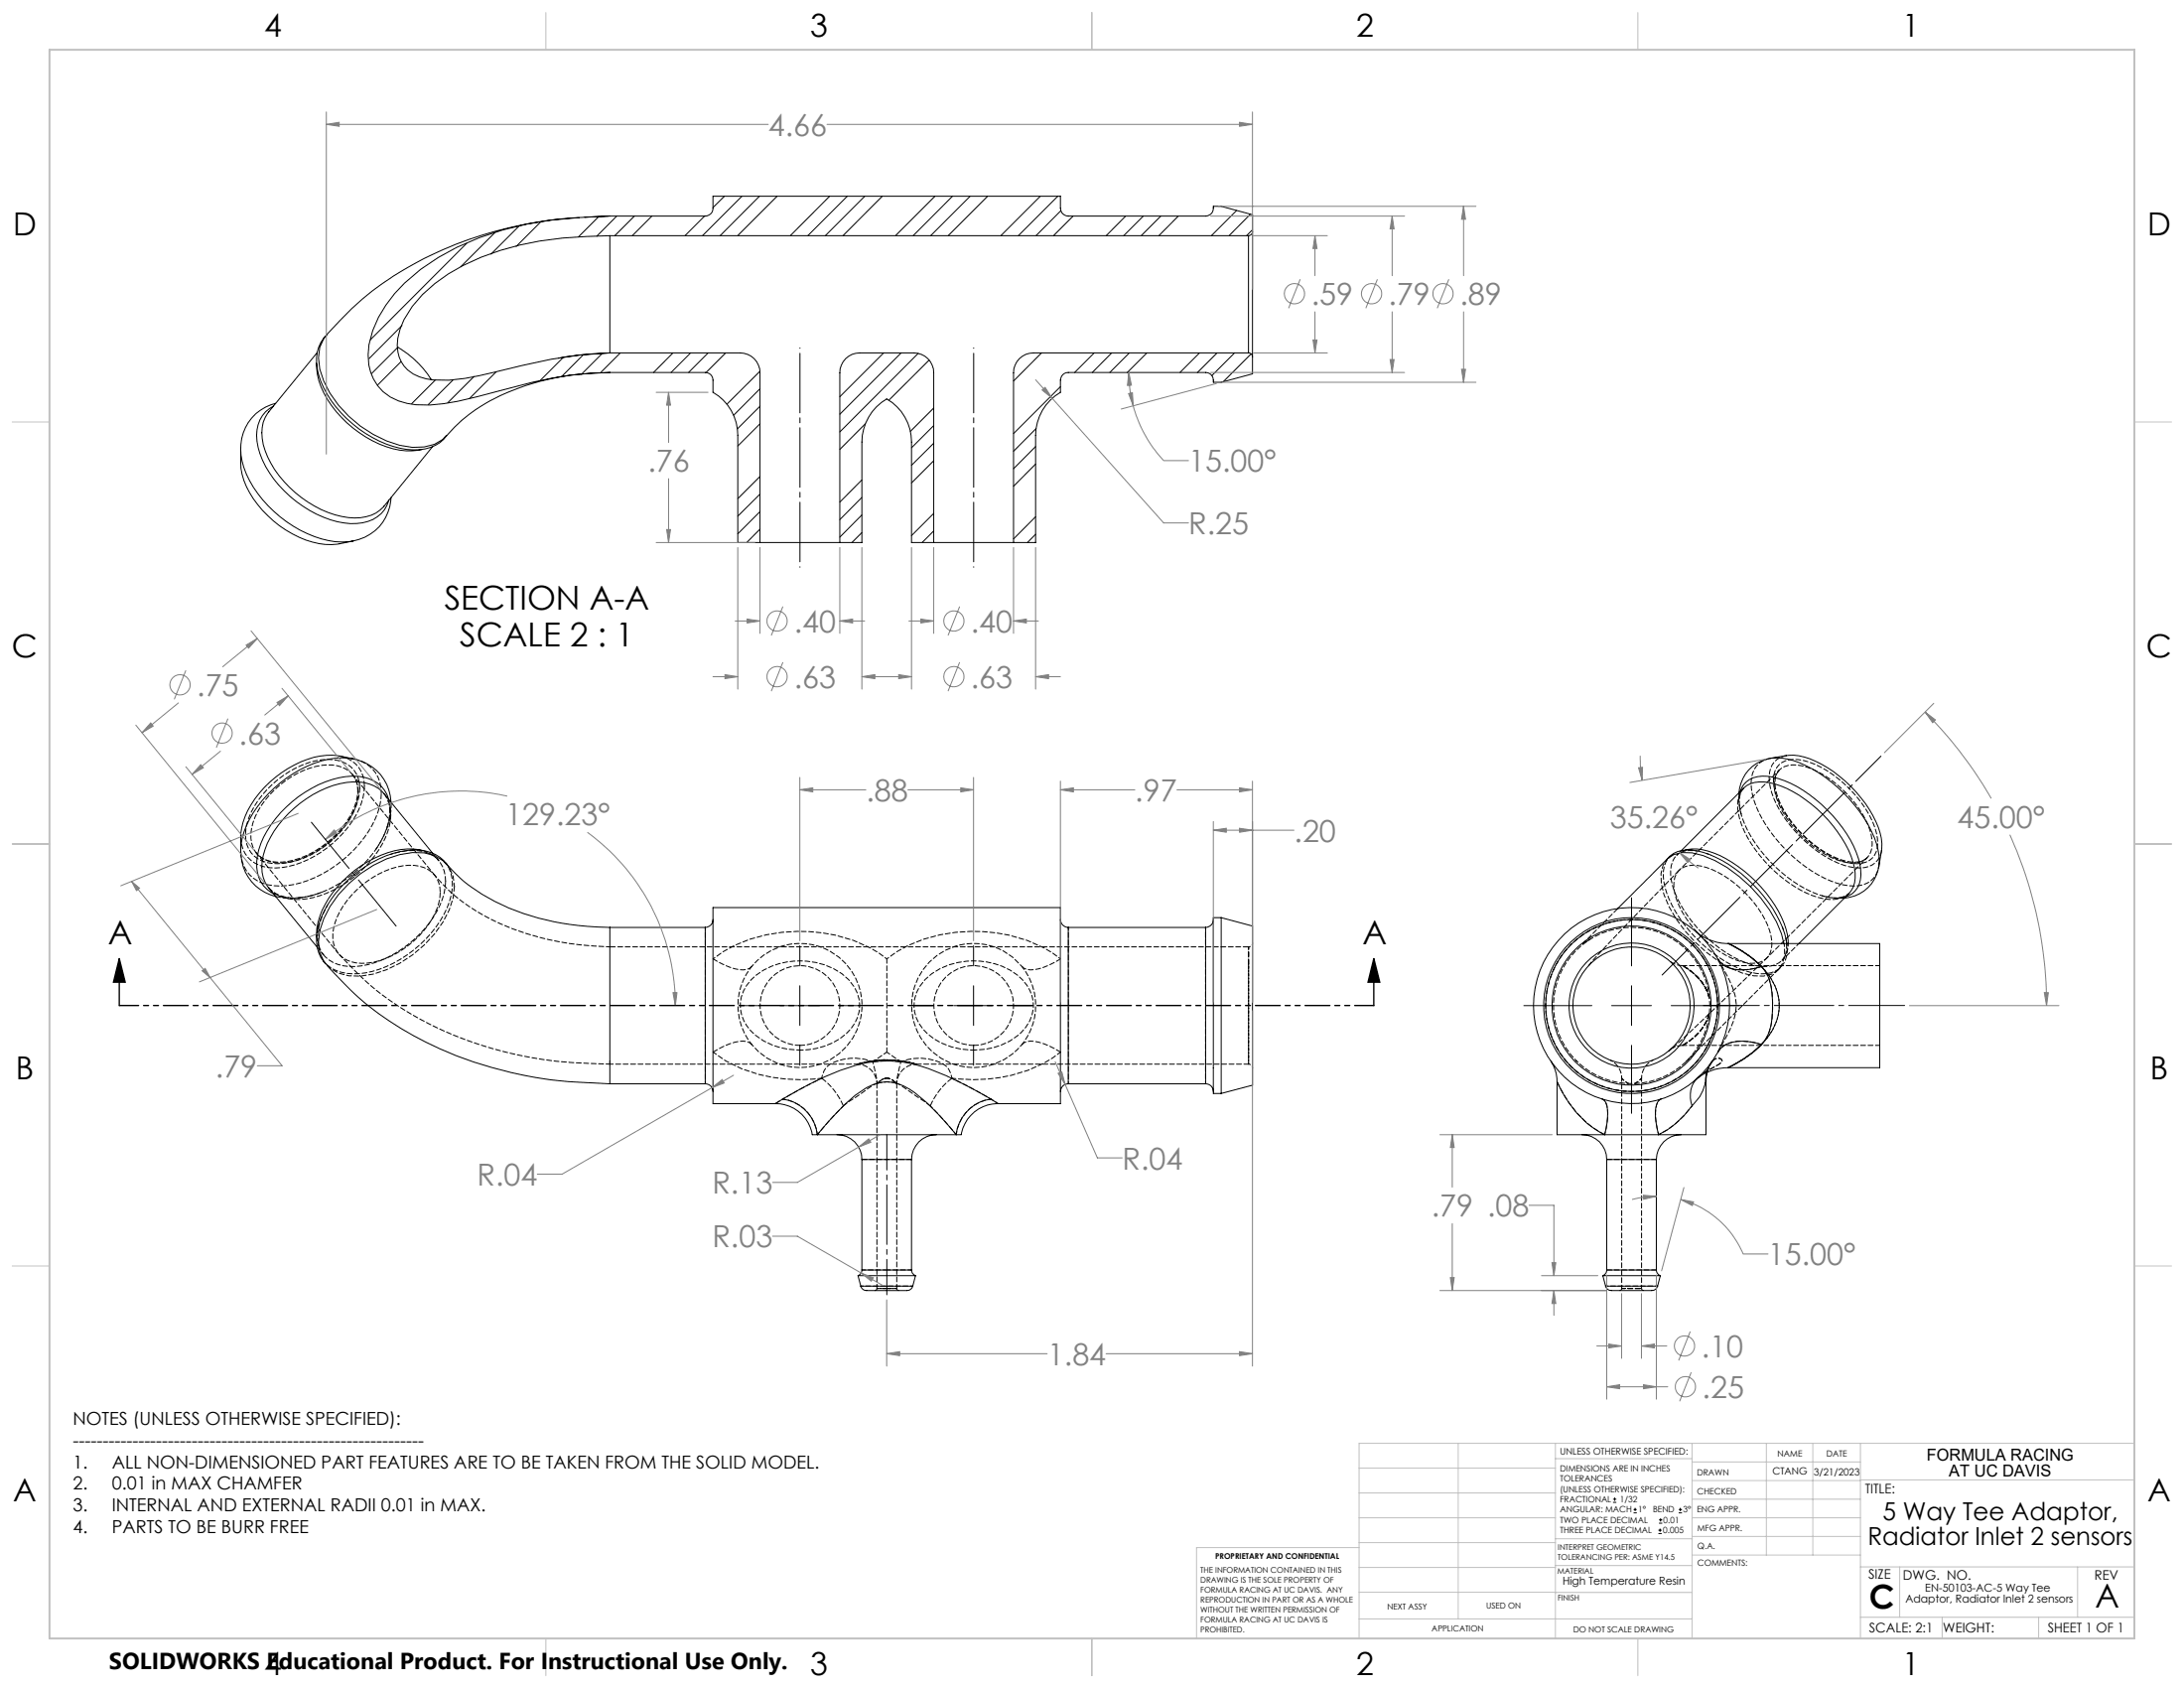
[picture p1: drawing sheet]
<svg xmlns="http://www.w3.org/2000/svg" width="559mm" height="432mm" viewBox="0 0 559 432" stroke-linecap="round" stroke-linejoin="round" font-family="sans-serif">
<g fill="none" stroke="#000" stroke-width=".25">
<path d="M126.6 59.5l-8.7 8.8M132.9 57.7l-7.3 7.3M138.4 56.8l-6.4 6.3M148.2 55.7a96.7 96.7 0 0 0-52.9 18.7 84.9 84.9 0 0 0-11.6 11.1M153.2 55.4l-5.2 5.2M155.7 55.3l-6.1 .3M157.8 55.3l-5.1 5.1M162.3 55.3l-5 5M166.8 55.3l-5 5M180.3 55.3l-5 5M185.3 50.2l-2.9 2.9M189.8 50.2l-10.1 10.1"/>
<path d="M194.3 50.2l-10 10.1M198.8 50.2l-10.1 10.1M212.3 50.2l-10.1 10.1M216.8 50.2l-10.1 10.1M221.3 50.2l-10.1 10.1M225.7 50.2l-10 10.1M239.2 50.2l-10.1 10.1M243.7 50.2l-10.1 10.1M248.2 50.2l-10.1 10.1M252.7 50.2l-10.1 10.1M266.2 50.2l-10.1 10.1M270.7 50.2l-10.1 10.1"/>
<path d="M271.4 53.9l-6.3 6.4M274.6 55.3l-5 5M288 55.3l-5 5M292.5 55.3l-5 5M297 55.3l-5 5M301.5 55.3l-5 5M316.4 53.8l-6.4 6.5M319.9 54.8l-5.4 5.5M320.5 59.3a1.09 1.09 0 0 1-1.1 1M320.5 59.3v-4.4l-8-2.1h-2.1a2.05 2.05 0 0 1-1.9 2.5h-35.2a2.05 2.05 0 0 1-2-2v-3.1h-88.9v3.1a1.99 1.99 0 0 1-2 2h-24.4a99 99 0 0 0-33.3 5.5 54.3 54.3 0 0 0-21.7 14.3 26.5 26.5 0 0 0-6.8 15.7 11.9 11.9 0 0 0 9.9 12.4 31.7 31.7 0 0 0 13-.5l9.6-2.4a105.5 105.5 0 0 1 29.3-5M320.5 59.3v32M320.5 58.8l-1.6 1.5"/>
<path d="M119.4 62.2l-24.6 24.7M156 60.3a97.3 97.3 0 0 0-28 3.8 43.9 43.9 0 0 0-22.5 14.3 15.7 15.7 0 0 0-3.7 11.7 8.4 8.4 0 0 0 7.2 6.8 32.9 32.9 0 0 0 13.7-.8l3.6-.9a129.1 129.1 0 0 1 29.7-4.9M156 60.3v30M156 60.3h163.4M319.4 60.3v30M81 92.9a18.8 18.8 0 0 0 5 12.3 27.7 27.7 0 0 0 17.9 10.1h1.6l2.5-.3M81.2 90.2l-12.5 15.2M83.3 85.9a9.9 9.9 0 0 0-1.7 10.1 29.6 29.6 0 0 0 22.5 19 10.5 10.5 0 0 0 10.1-3.5 44.9 44.9 0 0 1 22.4-13.5 69.7 69.7 0 0 1 19.4-2.7M83.7 85.6a8.9 8.9 0 0 0-1.9 8.8 28.7 28.7 0 0 0 17.1 18.4 16.5 16.5 0 0 0 12.3 .9l2.1-1.3 .9-1M101.7 88.8a25.7 25.7 0 0 1 8.6 8.3M101.8 88.8l-6.7 6.8M102.6 92.5l-5.9 6"/>
<path d="M102.9 83.3l-8.5 8.5M111.4 97.2l-6.1 6.1M116 97.2l-6.4 6.3M121.3 96.3l-6.8 6.7M127 95.1l-6.8 6.8M144.1 91.4l-6 6M149.3 90.7l-5.7 5.7M154.1 90.4l-5.4 5.4M155.5 90.3a80.8 80.8 0 0 0-12.6 1.3M156 90.3h33.4a5.1 5.1 0 0 1 5.1 5.1v43.4M156 95.3h24.4a1.93 1.93 0 0 1 2 2v3.1a12.6 12.6 0 0 1 6.4 10.9v27.5h5.7M158.7 90.3l-5.1 5.1"/>
<path d="M172.2 90.3l-5 5M176.7 90.3l-5 5M181.2 90.3l-5 5M185.7 90.3l-5 5M194.5 95l-8.5 8.4M194.5 99.4l-6.8 6.8M226.1 90.3l-11.2 11.2M230.6 90.3l-15.7 15.7M234.9 90.4l-20 20.1M237.7 92.1l-10.3 10.3M266.5 90.3l-7.2 7.2M271.3 98.9l-12 12"/>
<path d="M280 90.3l-5 5M284.4 90.3l-4.9 5M289 90.3l-5 5M293.4 90.3l-5 5M306.9 90.3l-5 5M311.4 90.3l-5 5M315.9 90.3l-5.8 5.8M319.4 90.3h-55a5.1 5.1 0 0 0-5.1 5.1v43.4M319.4 90.3a1.02 1.02 0 0 1 1.1 1M320.1 90.5l-7.1 7.1M320.5 91.3v4.3l-8 2.2h-2.1a2.05 2.05 0 0 0-1.9-2.5h-35.2a1.99 1.99 0 0 0-2 2v3.1a12.8 12.8 0 0 0-6.3 10.9v27.5h-5.7M61.6 115a21.1 21.1 0 0 0 5.6 12.8 30.7 30.7 0 0 0 18.6 10.8l4.4-.2"/>
<path d="M68.7 105.4a10 10 0 0 0-.9 9.9 28 28 0 0 0 21.3 17.1 9.8 9.8 0 0 0 9.1-2.9l12.5-15.2M68.8 105.3l-.1 .1M70 103.9a8.3 8.3 0 0 0-4.2 9 25.5 25.5 0 0 0 11.7 16.6 23.1 23.1 0 0 0 13.8 4.4 8.4 8.4 0 0 0 8.2-5.9M70.5 103.2a11.7 11.7 0 0 0-8.9 11.7 18.9 18.9 0 0 0 5.6 15.7 26.2 26.2 0 0 0 16.1 8.7 20.6 20.6 0 0 0 7-.9h-.1M194.5 103.9l-5.8 5.8M194.5 108.4l-5.7 5.7M221.4 108.4l-6.5 6.6M238.9 104.4l-6 5.9M238.9 108.9l-5.7 5.6M238.9 113.4l-5.7 5.6M238.9 117.9l-5.7 5.6M265 114.2l-5.7 5.7"/>
<path d="M265 118.7l-5.7 5.7M265.1 109.6l-5.8 5.8M100 127.3a11.7 11.7 0 0 1-9.8 11.1M194.5 138.8h20.4M194.5 121.9l-5.7 5.7M194.5 130.9l-5.7 5.7M194.5 126.4l-5.7 5.6M194.5 135.4l-3.4 3.4M214.9 138.8h5.6v-25.7a12.9 12.9 0 0 1 6.4-11 12.7 12.7 0 0 1 6.3 11v25.7h5.7M214.9 138.8v-43.4a5.1 5.1 0 0 1 5.1-5.1h13.8a5.1 5.1 0 0 1 5.1 5.1v43.4M220.5 122.8l-5.6 5.6M220.5 127.2l-5.6 5.7"/>
<path d="M220.5 131.7l-5.6 5.7M220.5 136.2l-2.5 2.6M238.9 131.3l-5.7 5.7M238.9 135.8l-3 3M238.9 138.8h20.4M265 132.2l-5.7 5.7M265 136.7l-2.1 2.1M90.3 194.1a19.3 19.3 0 0 0-16.6 2.5 26 26 0 0 0-11.5 13.8 24.1 24.1 0 0 0 0 11.3 11.5 11.5 0 0 0 8.4 7.6M453 194a15.3 15.3 0 0 1 13.1 1.5 32.5 32.5 0 0 1 14.9 17.6 14.6 14.6 0 0 1-.3 8.6M453.1 194a17.1 17.1 0 0 1 10.6 2.7 37.6 37.6 0 0 1 16.4 19.1 13.2 13.2 0 0 1 .6 5.8M453.1 194a9.6 9.6 0 0 0-8.2 8.8M99.5 204.5a7.9 7.9 0 0 0-6.5-5.7 21.1 21.1 0 0 0-15 3.9 28.1 28.1 0 0 0-11.8 14.6 9.5 9.5 0 0 0 2.1 10.2l1.7 1.1"/>
<path d="M100 205.2a11.9 11.9 0 0 0-12.5-11.3 28.3 28.3 0 0 0-18.9 9.2 24 24 0 0 0-6.9 13l-.1 1.7M108 217.5a17.8 17.8 0 0 0-12.2 2 28.5 28.5 0 0 0-14 15 12.7 12.7 0 0 0-.8 5.1M110.7 218.2l-12.5-15.2a10.2 10.2 0 0 0-9.6-2.8 28.2 28.2 0 0 0-20.8 17.1 9.9 9.9 0 0 0 .9 9.8l12.5 15.2M426.6 219.7a7.2 7.2 0 0 1 7.7-2 31.7 31.7 0 0 1 16.9 11.5 25.6 25.6 0 0 1 6 12.2M431.3 217.4a14.2 14.2 0 0 1 10.3 2.2 34.2 34.2 0 0 1 15.4 18.1l.3 1.4 .2 2.3M445.3 202.5a5.9 5.9 0 0 1 6.9-3.9 27.5 27.5 0 0 1 15.3 8.6 27.1 27.1 0 0 1 8.6 15.3 5.8 5.8 0 0 1-3.9 6.9M446.2 201.6a7.2 7.2 0 0 1 6.5-1.4 30 30 0 0 1 16.3 11.1 23.2 23.2 0 0 1 5.7 12 6.7 6.7 0 0 1-1.6 5.2l-12.8 12.9M446.2 201.6l-16 16M446.2 201.6h-.1M114.2 221.1a9.6 9.6 0 0 0-8.7-3 29.6 29.6 0 0 0-22.7 16.9 11.6 11.6 0 0 0 0 10.9l.9 1M114.2 221a34.1 34.1 0 0 0 6.5 6 60.6 60.6 0 0 0 32.2 10.1l3.1 .1M114.3 221a9.6 9.6 0 0 0-8.6-3.6 27.6 27.6 0 0 0-18.5 9.5 22.1 22.1 0 0 0-6.2 12.7 8.9 8.9 0 0 0 2.3 7"/>
<path d="M156 237.2v40M156 237.2h24.4M180.4 237.2v40M182.4 235.2a1.99 1.99 0 0 1-2 2M271.3 235.2a2.05 2.05 0 0 0 2 2M273.3 237.2v40M273.3 237.2h35.2M308.5 237.2v40M310.4 235.2a1.99 1.99 0 0 1-1.9 2M312.5 234.7v45M312.5 234.7l8 2.2v40.7l-8 2.1M312.5 234.7h-2.1v45h2.1"/>
<path d="M413.8 232.5l12.7-12.7a6.8 6.8 0 0 1 6.4-1.6 26.6 26.6 0 0 1 12.1 6 35 35 0 0 1 10.8 14.7l.6 2.5M417.4 229.7v17.4M434.1 238.4a12.5 12.5 0 0 0 8.1 2.9M480.7 221.6a9.5 9.5 0 0 1-8.8 8.2M83.7 247a79.2 79.2 0 0 0 33.1 23.1 103.5 103.5 0 0 0 35.2 6.9l4 .2M189.4 257.2h5.1M199.6 257.2h10.1M204.6 241.9v5.2M204.6 252.2v10.1M214.8 257.2h5.2M233.8 257.2h5.1M244 257.2h10.2"/>
<path d="M249.1 241.9v5.2M249.1 252.2v10.1M259.3 257.2h5.1M389.9 257.2h17.4M412.4 257.2h10.1M417.4 252.2v10.1M427.6 257.2h17.4M439.5 245.3a6.6 6.6 0 0 0 6.4 2.8l3.2-.4 1.6-.4M439.5 245.3a25.2 25.2 0 0 1 0 23.9M439.5 245.3a25.1 25.1 0 0 0-38-7.4 25.1 25.1 0 0 0 0 38.7 25.1 25.1 0 0 0 38-7.4M442.2 241.4h38.7v31.7h-38.7M442.2 241.4l1.6 .8a29.7 29.7 0 0 1 6.9 5.1"/>
<path d="M450.7 247.3a10.4 10.4 0 0 1 2.7 6.7 22.7 22.7 0 0 1-1.3 11.3l-1.4 1.9M156 277.2h24.4M180.4 277.2a1.93 1.93 0 0 1 2 2M204.6 267.4v5.1M249.1 267.4v5.1M273.3 277.2a1.99 1.99 0 0 0-2 2M273.3 277.2h35.2M308.5 277.2a1.93 1.93 0 0 1 1.9 2M396.9 271.6a9.7 9.7 0 0 1 1.5 5.2M398.4 276.8v13.5h12.2M398.4 276.8l.1 .1a30.6 30.6 0 0 0 9 11.5l3.1 1.9M417.4 267.4v17.4"/>
<path d="M427.6 268.3l-.6 .6M434.3 275.8a6.6 6.6 0 0 0-1.4 7.1M436.4 277.1a12 12 0 0 1-3.5 5.8M436.5 276.8v13.5h-12.1M436.5 276.8l-.1 .3M436.7 274.4l-.3 2.7M436.8 274.3l-.3 2.5M442.2 273.1a12.3 12.3 0 0 0-8.1 2.9M450.7 267.2a12 12 0 0 0-9.8 .4l-1.4 1.6M450.7 267.2a31.1 31.1 0 0 1-8.5 5.9M198.5 282.3a9.7 9.7 0 0 1 9.4 8h1.2M198.5 282.3h-16.1v-50.1h88.9v50.1h-16"/>
<path d="M198.5 282.3h.1M200.2 281.2l2.3-1.3a67.2 67.2 0 0 1 19.4-8.1 30.1 30.1 0 0 1 15.7 1.6 103.8 103.8 0 0 1 15.9 7.8M200.2 281.2a10.2 10.2 0 0 1 8.9 9.1M200.2 281.2l-1.7 1.1M209.1 290.3l1.5-1.9a73.4 73.4 0 0 1 8.2-8.2 12.1 12.1 0 0 1 9.4-3.3 13.4 13.4 0 0 1 5.8 2.6 74.9 74.9 0 0 1 10.7 10.8M209.1 290.3h35.6M214.2 290.3a6.3 6.3 0 0 1 6.3 6.3M220.5 296.6h12.7M220.5 296.6v28.3M233.2 296.6v28.3M239.6 290.3a6.3 6.3 0 0 0-6.4 6.3M253.5 281.2a10.2 10.2 0 0 0-8.8 9.1"/>
<path d="M253.5 281.2l1.8 1.1M255.3 282.3a9.6 9.6 0 0 0-9.4 8h-1.2M404.7 290.3a6.3 6.3 0 0 1 6.4 6.3M410 281.2a2.6 2.6 0 0 1 1.3 2.4 18.2 18.2 0 0 1-.7 6.7M410.6 290.3h13.8M411.1 296.6h12.7M411.1 296.6v28.3M423.8 296.6v28.3M425 281.2a2.71 2.71 0 0 0-1.4 2.4 17.5 17.5 0 0 0 .8 6.7M430.1 290.3a6.3 6.3 0 0 0-6.3 6.3M432.9 282.9a23 23 0 0 1-8.5 7.4M219.5 326.3h14.7"/>
<path d="M219.5 326.3l.7 2.7M220.2 329a1.77 1.77 0 0 0 2.3 1.1h8.1a2.51 2.51 0 0 0 2.8-.9l.1-.2M220.2 329h13.3M220.5 324.9a1.58 1.58 0 0 1-1 1.4M220.5 324.9h12.7M233.2 324.9a1.55 1.55 0 0 0 1 1.4M234.2 326.3l-.7 2.7M410.1 326.3h14.7M410.1 326.3l.7 2.7M410.8 329a1.84 1.84 0 0 0 2.4 1.1h8.8a1.75 1.75 0 0 0 2.1-1.1M410.8 329h13.3M411.1 324.9a1.58 1.58 0 0 1-1 1.4"/>
<path d="M411.1 324.9h12.7M423.8 324.9a1.55 1.55 0 0 0 1 1.4M424.8 326.3l-.7 2.7M412.7 384.3h.9M412.7 383.5h.9M413.1 383.1v.8M418 387h.8M418 386.2h.8M418.4 385.7v.9M424.3 392.3h.9M424.3 391.4h.9M424.5 389.6h.8"/>
<path d="M424.5 388.8h.8M424.7 391v.9M424.9 388.4v.8M429.5 387h.9M429.5 386.2h.9M429.9 385.7v.9"/>
<circle cx="417.4" cy="257.2" r="20.4"/>
<circle cx="417.4" cy="257.2" r="22.5"/>
<circle cx="417.5" cy="257.2" r="15"/>
<circle cx="417.5" cy="257.2" r="16"/>
</g>
<g fill="none" stroke="#000" stroke-width=".25" stroke-dasharray="1.3 .6" stroke-dashoffset=".7">
<path d="M91.5 202.2a17.9 17.9 0 0 1-6.5 12.2 21.2 21.2 0 0 1-14 6.1 6.8 6.8 0 0 1-5.5-2.4M91.7 202.6a17.7 17.7 0 0 1-6.7 12.3 19.7 19.7 0 0 1-14.8 5.7 7.1 7.1 0 0 1-4.6-2.4M99.9 218.6a13.8 13.8 0 0 1 10.3-.1l.9 .6 1.2 1.1M427.2 219.1a7.2 7.2 0 0 0-1.5 6.3 30.6 30.6 0 0 0 10.9 17.1 26.9 26.9 0 0 0 12.6 6.5 6.8 6.8 0 0 0 7.2-2.6 7.9 7.9 0 0 0 .8-5.1M429 218.7a5.5 5.5 0 0 1 5.3-1M444.9 202.8a13.9 13.9 0 0 0 .6 5.4M473.1 201.6a24.6 24.6 0 0 0-12.9-7.3 5.2 5.2 0 0 0-6.4 6.4 25.9 25.9 0 0 0 10.1 15.4 19.4 19.4 0 0 0 11.4 4.8 4.8 4.8 0 0 0 5.1-5.1 19.4 19.4 0 0 0-4.8-11.4l-2.5-2.8M466.2 229.1l1.3 .3M480.7 221.6a5.9 5.9 0 0 1-6.3 5.1 22.7 22.7 0 0 1-12.6-5.1 36.7 36.7 0 0 1-13-16.9 9.6 9.6 0 0 1 .6-8.7 5.7 5.7 0 0 1 2.9-1.9M82.8 246a10.9 10.9 0 0 0 10.7 2.9 29.9 29.9 0 0 0 21.4-18.1l.5-1.6 .4-3M180.5 243.1v34.1M226.9 245.3a35.3 35.3 0 0 0-22.9-7 35.3 35.3 0 0 0-21.5 7"/>
<path d="M271.4 245.3a35.3 35.3 0 0 0-23-7 35.3 35.3 0 0 0-21.5 7M210.2 275.8l-9.9 5.3M223.3 271.6l1.2 5.5M230.5 271.6l-1.2 5.5M273.4 277.2v-34.1M403.3 271.4a20 20 0 0 1 8.3-33.3 20 20 0 0 1 25.5 23 20 20 0 0 1-32.2 11.6l-1.6-1.3M253.5 281.1l-9.9-5.3M424.4 290.2a22.6 22.6 0 0 0 8.5-7.3M233.6 329h-13.3M424.1 329h-13.3"/>
</g>
<g fill="none" stroke="#000" stroke-width=".25" stroke-dasharray="1.3 .6" stroke-dashoffset=".3">
<path d="M452.4 194.1l.7-.2M65.6 218.2l21 25.7M99.1 211.5l.6-2.9 .1-1.4M111.2 223.8l-21-25.6M112.3 220.1l-1.6-1.9M116.3 226.8l-.4-2.6-1-2.3-.7-.9M446.4 228.3a22.8 22.8 0 0 0-12.3-6.9 4.8 4.8 0 0 0-5.8 5.2 20.3 20.3 0 0 0 6.3 12.2 24.3 24.3 0 0 0 12.3 7.5 5.2 5.2 0 0 0 6-2.5 9.5 9.5 0 0 0-.6-7.2 27.2 27.2 0 0 0-5.9-8.3M473.1 228.5a6.1 6.1 0 0 1-5.9 .9M81.2 242.3l1.6 1.9M86.9 244.3a80.3 80.3 0 0 0 41.6 24.6 106 106 0 0 0 27.5 3.3M156 242.2a69.6 69.6 0 0 1-34-9.1 40.3 40.3 0 0 1-10.9-9.4M261.5 247.2a15.9 15.9 0 0 1 0 20"/>
<path d="M182.5 269.1a36.9 36.9 0 0 0 25.8 6.9l1.9-.2M192.3 267.2a15.9 15.9 0 0 1 0-20M226.7 275.8a3.5 3.5 0 0 1 2.7 1.5 2.9 2.9 0 0 0-5 0l.2-.3a3.4 3.4 0 0 1 2.1-1.2M243.6 275.8a39.1 39.1 0 0 0 25.7-5.1l2.1-1.6M418.3 277.1l.7-.3 1-1-.6 .6-1.1 .7M431.5 271.5l23.4-23.4M437.9 271.8l-1.2 2.2M226.9 329.6h-2.5h5h-2.5M226.9 324.9h-6.3M233.3 324.9h-6.4M414.9 329.6h5.1h-5.1"/>
</g>
<g fill="none" stroke="#000" stroke-width=".25" stroke-dasharray="1.3 .6">
<path d="M90.1 198l.1 .2M90.3 194.1l.4 .1M455.3 197v-.1M65.6 218.2l-.1-.1M93.2 201.1a19.7 19.7 0 0 1-6.7 13.4 24.9 24.9 0 0 1-16 7.5 8 8 0 0 1-8.7-6l-.2-1.9M98.3 203.1a9 9 0 0 1 .7 8.5M98.3 203.1v-.1M108 217.5a7.7 7.7 0 0 1 6 8M445.4 207.8v.2M445.4 208l.1 .2M477.7 219.4v.1M481.4 217.6a5.1 5.1 0 0 1-5.5 4.4 20.4 20.4 0 0 1-11.6-4.8 30.9 30.9 0 0 1-11.4-15.8 6.8 6.8 0 0 1 1.8-7.2l.9-.5 1.5-.4"/>
<path d="M68.7 227.1a10.1 10.1 0 0 0 9.7 2.8 28.3 28.3 0 0 0 20.8-17.1 10 10 0 0 0-.9-9.7M76.4 229.7l.4-.1M76.9 229.6a9.2 9.2 0 0 1-8.2-2.6M79.4 229.2l3-1M114 225.5a20.4 20.4 0 0 1-6.8 13.6 26.5 26.5 0 0 1-16.4 8.1 9.6 9.6 0 0 1-8-3M114.4 221.2l-.1-.2M413.9 232.5l-8.9 8.9 1.8-1.1M434 238.3h-.1M467.2 229.4l.6 .1M82.7 244.2l-.1-.1M82.8 244.2h-.1M182.5 245.3a15.5 15.5 0 0 0 7.7 2.8l1.6-.4 .5-.5"/>
<path d="M271.4 245.3a15.5 15.5 0 0 1-7.8 2.8l-1.6-.4-.5-.5M437.3 259.3a13.4 13.4 0 0 1-6.8 8.1M450.7 247.2a31 31 0 0 0-8.5-5.9 28.7 28.7 0 0 1 10.8 8.8 12.6 12.6 0 0 1-.8 15.4 29 29 0 0 1-10 7.6l2-1a29.1 29.1 0 0 0 6.5-4.9M156 272.2v-.5M192.3 267.2a3.4 3.4 0 0 0-3.1-.8 17.2 17.2 0 0 0-6.7 2.7M261.5 267.2a3.4 3.4 0 0 1 3.2-.8 17.2 17.2 0 0 1 6.7 2.7M396.8 271.4h.1M430.5 267.4a14 14 0 0 0 6.8-8.1M434.3 275.8l-.4 .3M436.7 274l.2-.2M436.8 274.3l1.3-2.8M438 271.6l.2-.2-.1 .1"/>
<path d="M438.1 271.5l-.1 .1M220.6 296.6h12.7M255.3 282.3h.1M411.1 296.6h12.7M423.8 324.9h-12.7"/>
</g>
<g fill="none" stroke="#000" stroke-width=".25" stroke-dasharray="1.3 .6" stroke-dashoffset=".1">
<path d="M70.6 229.3a17.2 17.2 0 0 0 8.6-.1M429.5 222.7l-17.3 18-5.8 6.3M81.7 242.4l-.7-2.8M83.8 246.9a9.6 9.6 0 0 0 8.4 2.8 29.3 29.3 0 0 0 21.1-13.8l1.6-3.1 1-3.1 .4-2.9M226.9 245.3v23.8M433 241.7a22 22 0 0 1-9.1 36.6 22 22 0 0 1-28-25.4 22 22 0 0 1 35.5-12.7l1.6 1.5M433 241.7a22 22 0 0 0-36.6 9.1 22 22 0 0 0 25.4 28 22 22 0 0 0 12.7-35.5l-1.5-1.6M439.5 245.3h.1a37.5 37.5 0 0 1 4.4 9.4 12.4 12.4 0 0 1-1.3 8.5l-3.2 5.9M204.7 267.4a10.2 10.2 0 0 0 9-15 10.2 10.2 0 0 0-17.5-.9 10.2 10.2 0 0 0 7.5 15.9h1M224.5 277.1l2.4-.4 2.4 .4M229.3 277.1l.9 .4 7.8 5.4M234.5 272.2h85"/>
<path d="M249.1 267.4a10.2 10.2 0 0 0 9-15 10.2 10.2 0 0 0-17.5-.8 10.2 10.2 0 0 0 7.7 15.8h.8M401.9 272.8a22 22 0 0 0 36.6-9.2 22 22 0 0 0-25.3-28 22 22 0 0 0-12.7 35.6l1.4 1.6M438 271.6l-1.3 2.7M215.8 282.9l7.5-5.3 1.2-.5"/>
</g>
<g fill="none" stroke="#000" stroke-width=".25" stroke-dasharray="1.3 .6" stroke-dashoffset="-.1">
<path d="M86.9 193.4a7.5 7.5 0 0 1 6.3 7.7M477.7 219.5a5.4 5.4 0 0 1-5.1 .9 27.6 27.6 0 0 1-15.8-12.4 13.1 13.1 0 0 1-2.5-9.3l.3-.7 .7-1M112.6 228.3a6.6 6.6 0 0 0-6.6-6.9 21.1 21.1 0 0 0-16.1 7.7 16 16 0 0 0-4.7 11 6.7 6.7 0 0 0 7.3 6.3 21.9 21.9 0 0 0 16-8.4 16.4 16.4 0 0 0 4.1-9.7M319.5 242.2h-163.5M430.5 247a5 5 0 0 1-3.1-1M437.3 259.2a13.6 13.6 0 0 1-6.8 8.2M230.5 271.6l-4.4-.2-2.8 .2M243.6 275.8a17 17 0 0 0-5.6 7.1M398.4 276.7a30.6 30.6 0 0 0 9.1 11.7l3.1 1.8M427.4 268.5a5 5 0 0 1 3.1-1.1M430.5 267.4a14.1 14.1 0 0 0 6.8-8.2M434.3 275.8l1.6-1.2 4.1-2.5 .6-.8a1.45 1.45 0 0 0-1.4-.7 1.45 1.45 0 0 0-1.2 1"/>
<path d="M436.9 273.8l-2.7 2.1M438 271.6a1.71 1.71 0 0 1 2.5-.6l.1 .3-.1 .4-.6 .5a27.6 27.6 0 0 0-5.6 3.6M442.2 273.1a30.1 30.1 0 0 0 10-7.6 12.8 12.8 0 0 0-.7-17.4 30.1 30.1 0 0 0-9.3-6.8v.1M215.8 282.9a17 17 0 0 0-5.6-7.1"/>
</g>
<g fill="none" stroke="#000" stroke-width=".25" stroke-dasharray="1.3 .6" stroke-dashoffset=".2">
<path d="M90.1 198a5.8 5.8 0 0 1 1.4 4.2M90.2 198.2a6.6 6.6 0 0 1 1.5 4.4M92 201.6a7 7 0 0 0-6.8-7.3 21.5 21.5 0 0 0-15.6 6.4 19.4 19.4 0 0 0-6.8 12.9 7 7 0 0 0 6.8 7.3 21.5 21.5 0 0 0 15.6-6.4 19.4 19.4 0 0 0 6.8-12.9M99.8 207.2l-.3-2.7M445.4 208a6.7 6.7 0 0 1 .7-6.4M319.5 246.6v-4.4v30v-25.6M437.3 255a14 14 0 0 0-6.8-8 15 15 0 0 1 6.6 7.3l.2 1M437.3 255.3a13.4 13.4 0 0 0-6.8-8.3 14 14 0 0 1 6.8 8M439.5 245.3a6.7 6.7 0 0 0 6.4 2.8l3.2-.4 1.6-.5M481 247h-50.5M224.4 277.3v52.3M430.5 267.4h50.5"/>
<path d="M450.7 267.2a11.8 11.8 0 0 0-9.8 .4l-1.4 1.5M229.4 329.6v-52.3"/>
</g>
<g fill="none" stroke="#000" stroke-width=".25" stroke-dasharray="1.3 .6" stroke-dashoffset=".4">
<path d="M91 194.2a8.4 8.4 0 0 1 6.6 8.7M456 237.1l.3 .8M455 248.1l.6-.7M456 245.7l4.3-4.4M156 272.2h63.4M204.7 268.6a16.7 16.7 0 0 1-13.6-6.2 9.3 9.3 0 0 1 2.4-12.9 19.1 19.1 0 0 1 21.9-.4 9.4 9.4 0 0 1 3.3 12.7 16.1 16.1 0 0 1-14 6.8M223.3 271.6l3.6-2.5M226.9 269.1l3.6 2.5M249.1 268.6a16.1 16.1 0 0 1-14-6.8 9.1 9.1 0 0 1 1.6-11.2 18.5 18.5 0 0 1 17.8-4.1 13.2 13.2 0 0 1 9.6 8.4 9.4 9.4 0 0 1-3.6 9.9 17.8 17.8 0 0 1-11.4 3.8M414.9 275.8v53.8M209.1 290.2l6.7-7.3M238 282.9l6.7 7.3"/>
<path d="M224.4 329.6l-.2 .4-.3 .1M230 330.1l-.4-.1-.2-.4M414.9 329.6l-.1 .4-.4 .1M420 329.6v-53.8M420.5 330.1l-.3-.1-.2-.4"/>
</g>
<g fill="none" stroke="#000" stroke-width=".25" stroke-dasharray="1.3 .6" stroke-dashoffset=".5">
<path d="M65.5 218.1a8.9 8.9 0 0 1-.2-9.1 23.3 23.3 0 0 1 18.3-13.3 7.9 7.9 0 0 1 6.5 2.3M426.6 219.8l-1.1 1.6a13.2 13.2 0 0 0 1.5 10.5 36.5 36.5 0 0 0 18.8 17l2.9 .7a6.4 6.4 0 0 0 7.4-3.2l.5-2.1-.2-3M477.7 219.5a5.7 5.7 0 0 1-5.1 1.1 25.4 25.4 0 0 1-14.7-10.2 16.3 16.3 0 0 1-3.9-10.6 4.6 4.6 0 0 1 1.3-2.8M70 228.6a10.6 10.6 0 0 0 3.8 1.1M115.8 226.2a8.7 8.7 0 0 0-1.9-5.6M452.9 221.8a28.9 28.9 0 0 0 13.7 8.1 7.1 7.1 0 0 0 6.5-1.4M466.3 229.2l.9 .2M470.1 229.7l2.1-.3M456.9 240a6.4 6.4 0 0 1-.9 5.6M219.4 272.2a5.1 5.1 0 0 1 5 5.1M223.3 271.6a12.3 12.3 0 0 0-11.7 1.3l-.7 .9-.7 2M226.3 271.1l-2.7 .2-4.3 .9a26.4 26.4 0 0 1 15.2 0l-1-.2a27.1 27.1 0 0 0-7.2-.9"/>
<path d="M229.5 277.3a5 5 0 0 1 5-5.1M243.6 275.8a5.1 5.1 0 0 0-4.2-4.5 13 13 0 0 0-8.9 .3M414.9 275.8l1 .9 .7 .4M416.7 277.1l-1-.5-.8-.8M420 275.8a5 5 0 0 1 3.1-4.7M450.7 267.2a10.6 10.6 0 0 0 2.7-6.8 22.1 22.1 0 0 0-1.3-11.2l-1.4-2M209.1 290.2a10.4 10.4 0 0 0-8.8-9.1M253.5 281.1a10.3 10.3 0 0 0-8.8 9.1M255.3 282.3l-1.8-1.2"/>
</g>
<g fill="none" stroke="#000" stroke-width=".25" stroke-dasharray="1.3 .6" stroke-dashoffset=".6">
<path d="M455.3 197l-25.7 25.7M455.3 196.9a6.1 6.1 0 0 1 5.7-1 24.1 24.1 0 0 1 11.1 6.7M436.6 218.3l1.2 .5M445.5 208.2a34.9 34.9 0 0 0 18.2 20l2.6 1M446.1 201.6a7.2 7.2 0 0 0-1.3 6.5 27.8 27.8 0 0 0 8.1 13.7M472.1 202.6a22.8 22.8 0 0 1 6.9 12.3 5.6 5.6 0 0 1-1.3 4.5M180.5 237.2v5.9M308.5 237.2v40M468 229.5l2.6 .3 1.3-.1M82.7 244.2a9.1 9.1 0 0 1-.6-8.9l1.7-3.7M192.3 247.2a15.9 15.9 0 0 1 23.2-1.6 15.9 15.9 0 0 1 0 23.2 15.9 15.9 0 0 1-23.2-1.6M273.4 243.1v-5.9"/>
<path d="M452 245.1l25.7-25.7M457.6 241.3a5.6 5.6 0 0 1-6.8 5.9 24.4 24.4 0 0 1-13.6-6.9 29.6 29.6 0 0 1-9.6-15 6.7 6.7 0 0 1 2.2-7.2l1.5-.7M261.5 267.2a15.9 15.9 0 0 1-23.2 1.6 15.9 15.9 0 0 1 0-23.2 15.9 15.9 0 0 1 23.2 1.6M412 271.2a5 5 0 0 1 2.9 4.6M427 268.8l6.3-5.6 18.7-18M437.3 272.9l-.6 1.1M410.6 290.2l.3-1.4a11.4 11.4 0 0 0-.1-6.9l-.8-.8M424.4 290.2l-.4-1.4a11.4 11.4 0 0 1 .1-6.9l.9-.8"/>
</g>
<path d="M96.1 217.4a20 20 0 0 0 4-12.2M97.6 202.9a21.9 21.9 0 0 1-7 14.5 29.8 29.8 0 0 1-17.3 9.2 10.4 10.4 0 0 1-10.2-3.8 9.1 9.1 0 0 1-1.5-5M76.8 229.6a29 29 0 0 0 22.3-18.1" fill="none" stroke="#000" stroke-width=".25" stroke-dasharray="1.3 .6" stroke-dashoffset="-.2"/>
<path d="M430.2 217.6l-1.2 1.1M445.3 202.5l-.3 1.6M320.5 241.2a1 1 0 0 1-1 1M319.5 272.2a1 1 0 0 1 1 1" fill="none" stroke="#000" stroke-width=".25" stroke-dasharray="1.3 .6" stroke-dashoffset=".8"/>
<path d="M200.3 281.1l-1.7 1.1" fill="none" stroke="#000" stroke-width=".25" stroke-dasharray="1.3 .6" stroke-dashoffset="1"/>
<g fill="none" stroke="#808080" stroke-width=".25">
<path d="M83.5 28.6v87.6M83.5 31.8h113.1M83.5 31.8l3.3-.5v1zM211.6 31.8h108.9M317.1 31.3l3.4 .5-3.4 .5zM320.5 28.6v45.4M309.7 55.3h49.7M311.7 52.8h65.9M356.2 55.3v15.2M356.2 55.3l.5 3.3h-1zM374.5 52.8v17.7M374.5 52.8l.5 3.3h-1.1z"/>
<path d="M320.7 60.3h18.9M332.7 71.4l-3 7.4M336.4 60.3v10.2M336.4 79.8v10.5M336.4 60.3l.6 3.3h-1zM352.4 71.4l-2.9 7.4M356.2 79.8v15.5M370.7 71.4l-3 7.4M374.5 79.8v18M265 97.2l32.7 36.6h6.4M266.6 99.8l.8-.7 1.8 2.8zM288.8 95.3l.7 3.2-1 .1z"/>
<path d="M288.8 95.3l.1 1.7a29.9 29.9 0 0 0 1 6.8M309.7 95.3h49.7M311.2 98.1l-24.3 6.5M311.7 97.8h65.9M320.7 90.3h18.9M336 87h1l-.6 3.3zM355.7 92h1l-.5 3.3zM373.9 94.5h1.1l-.5 3.3zM167.9 100.4h13.3M171.1 100.4l.5 3.2h-1zM171.1 100.4v12.8M288.7 100.7l1-.2 .2 3.3z"/>
<path d="M289.9 103.8a32.9 32.9 0 0 0 7.8 14h6.4M167.9 138.8h25.3M170.6 135.5h1l-.5 3.3zM171.1 122.4v16.4M188.1 158.9h6.4M188.8 140.1v36.2M191.2 158.4l3.3 .5-3.3 .4zM194.5 140.1v21.9M200.3 155.2l-3 7.4M214.9 158.9l3.3-.5v.9zM214.9 140.1v21.9M214.9 158.9h6.3"/>
<path d="M220.5 140.1v36.2M232.6 158.9h6.3M233.2 140.1v36.2M235.6 158.4l3.3 .5-3.3 .4zM238.9 140.1v21.9M245.5 155.2l-2.9 7.4M259.3 158.9l3.3-.5v.9zM259.3 158.9h6.4M259.3 140.1v21.9M265 140.1v36.2M45.6 179.8l-9.3 7.6M47.6 171.5l-3 7.4"/>
<path d="M63 165l2.8-1.7-2.2 2.5zM64.2 161.4l33.4 40.8M65.8 163.3l-8.8 7.3M70.9 179.7l2.8-1.7-2.2 2.5zM72.1 176.1l17.5 21.3M73.7 178l-6 4.9M182.4 173.1h6.4M185.5 172.6l3.3 .5-3.3 .5zM200.3 169.4l-3 7.4M220.5 173.1l3.3-.5v1zM220.5 173.1h12.7M229.9 172.6l3.3 .5-3.3 .5z"/>
<path d="M245.5 169.4l-2.9 7.4M265 173.1l3.3-.5v1zM265 173.1h6.3M494.8 179.9l-12.7 12.6M34.7 185.5l33.4 40.8M38.6 184.9l.6 .8-2.9 1.7zM47.6 196.1l17.4 21.4M51.4 195.6l.6 .8-2.9 1.7zM56.4 192.2l-7.3 5.9M58.3 183.8l-2.9 7.4M204.6 198.9v41.8M249.1 198.9v41.8"/>
<path d="M271.3 199.8v56.5M320.5 199.8v56.5M419.2 196.4l1.1-.1-.1 3.3zM419.7 193.3v2.4l.5 3.9M451.8 194.2l-34.8 6M492.5 182.1l2.7 2-.7 .8zM492.5 182.1a105.5 105.5 0 0 1 17 22.2M76.3 208.1l-45.4 18.5M85.5 212.3l.6 .8-2.9 1.6zM129.8 203.7a54.8 54.8 0 0 0-46.6 11M150.3 212.9a54.7 54.7 0 0 1 22.5 44.3M204.6 202l3.4-.5v1.1z"/>
<path d="M204.6 202h16.9M232.3 202h16.8M245.8 201.5l3.3 .5-3.3 .6zM271.3 202l3.3-.5v1.1zM271.3 202h19.1M301.1 202h19.4M310.4 210.1v46.2M310.4 212.4h20.7M310.4 212.4l3.4-.5v1zM317.1 201.5l3.4 .5-3.4 .6zM317.1 211.9l3.4 .5-3.4 .5zM429.7 218.1l2.8 1.8-.7 .7z"/>
<path d="M429.7 218.1l1.7 1.6 3.2 2.4M514.2 213.5a106 106 0 0 1 9.4 43.7M33.7 225.5l20.1 24.6M33.7 225.5l2 1.7-.8 .6zM96.4 232.7l-45.4 18.5M51.7 248.4l.8-.7 1.3 2.4zM53.8 250.1l18.4 22.5h-6.4M172.2 253.9h1l-.4 3.3zM320.5 258.5v91M488.6 257.2h38.2M523.1 253.9h1l-.5 3.3zM182.2 278.2l2.6-2 .5 .8z"/>
<path d="M182.2 278.2l-38.4 22.2h-6.3M187.7 275.1l-5.5 3.1M270 271.6l10.8 24.6h6.3M270.7 274.6l1-.4 .8 3.2zM219.7 293.4l-15.7 9.1h-6.3M219.7 293.4l2.6-2.1 .5 .9zM225.2 290.3l-5.5 3.1M368.4 290.3h28.7M371.6 290.3l.5 3.2h-1zM371.6 290.3v13.4M197.7 316.2h6.3l21.8 12.6M371.6 313v17.1"/>
<path d="M391.2 308.3h6.4v18M420.5 305.8l3.3 .2-3.3 .8zM423.8 306l-3.5 .3-2.7 .5M430 306.8l3.3 .6-.3 1zM430 306.8a24.4 24.4 0 0 1 16 14h6.4M430.8 303.8l-5.7 21.3M220.3 325.6l3.1 1.2-.5 .9zM226.9 332.5v17M368.4 330.1h42.6M371.1 326.8h1l-.5 3.3zM394.4 326.3h14.4M397.1 323h1l-.5 3.3z"/>
<path d="M397.6 330.1v6.4M397.6 330.1l.5 3.3h-1zM411.1 326.1v31.8M414.9 330.9v16.6M420 330.9v16.6M423.8 326.1v31.8M226.9 346.3h41M226.9 346.3l3.3-.5v1zM283 346.3h37.5M317.1 345.8l3.4 .5-3.4 .5zM408.6 344.3h6.3M411.1 354.8l3.3-.6v1z"/>
<path d="M411.1 354.8h15.6M411.6 343.8l3.3 .5-3.3 .5zM420 344.3h6.5M420 344.3l3.3-.5v1zM420.5 354.2l3.3 .6-3.3 .4zM432.5 340.6l-3 7.4M432.7 351l-2.9 7.5"/>
<circle cx="331.2" cy="75.1" r="2.59"/>
<circle cx="350.9" cy="75.1" r="2.59"/>
<circle cx="369.2" cy="75.1" r="2.59"/>
<circle cx="198.8" cy="158.9" r="2.6"/>
<circle cx="244.1" cy="158.9" r="2.6"/>
<circle cx="46.1" cy="175.2" r="2.59"/>
<circle cx="198.8" cy="173.1" r="2.59"/>
<circle cx="244.1" cy="173.1" r="2.59"/>
<circle cx="56.8" cy="187.5" r="2.59"/>
<circle cx="431" cy="344.3" r="2.59"/>
<circle cx="431.2" cy="354.7" r="2.59"/>
</g>
<path d="M30.5 245.2l1.5 6h-3zM30.5 245.2v12M351.5 245.2l1.5 6h-3zM351.5 245.2v12" fill="none" stroke="#000" stroke-width=".35"/>
<path d="M204.7 145.1v-56.1M249.1 145.1v-56.1" fill="none" stroke="#000" stroke-width=".25" stroke-dasharray="15.2 1.3 1.3 1.3" stroke-dashoffset="-1.4"/>
<path d="M425.3 249.4l56-56" fill="none" stroke="#000" stroke-width=".25" stroke-dasharray="15.2 1.3 1.3 1.3" stroke-dashoffset="6.1"/>
<path d="M435.8 257.2h51.5" fill="none" stroke="#000" stroke-width=".25" stroke-dasharray="15.2 1.3 1.3 1.3" stroke-dashoffset=".9"/>
<path d="M226.9 331.2v-41" fill="none" stroke="#000" stroke-width=".25" stroke-dasharray="15.2 1.3 1.3 1.3" stroke-dashoffset="6.2"/>
<path d="M79.5 210.1l22 27" fill="none" stroke="#000" stroke-width=".25" stroke-dasharray="15.2 1.3 1.3 1.3" stroke-dashoffset="-.3"/>
<path d="M351.5 257.2h-321" fill="none" stroke="#000" stroke-width=".35" stroke-dasharray="6.3 1.3 1.3 1.3 1.3 1.3" stroke-dashoffset="1.4"/>
<g fill="none" stroke="#c0c0c0" stroke-width=".25">
<path d="M139.7 3.2v9.5M279.4 3.2v9.5M419.1 3.2v9.5M3.1 107.9h9.6M546.1 107.9h9.5M3.1 215.9h9.6M546.1 215.9h9.5M3.1 323.8h9.6M546.1 323.8h9.5M347.7 375.6h50.3M373.1 369.2v44.9M398 369.2v49.9"/>
<path d="M398 373.1h34.9M432.9 369.2v49.9M432.9 378.7h43.1M432.9 374h43.1M451.9 369.2v28.6M463.8 369.2v28.6M476 369.2v49.9M476 378.6h70.1M546.1 369.2h-198.4v49.9M347.7 394.6h50.3M347.7 388.3h50.3M347.7 381.9h50.3"/>
<path d="M347.7 395.9h-41.6v23.2M398 393.6h35M432.9 383.5h43.1M432.9 388.3h43.1M432.9 393h43.1M433 397.8h43M139.7 419.1v9.6M279.4 419.1v9.6M347.7 414.1h85.2M347.7 401h50.3M347.7 407.3h50.3M398 407.4h34.9"/>
<path d="M398 400.5h35M419.1 419.1v9.6M476 413.7h70.1M476 400.8h70.1M486.1 400.8v12.9M496.9 413.7v5.4M521.6 413.7v5.4M531.6 400.8v12.9"/>
</g>
<path d="M12.7 12.7h533.4v406.4h-533.4z" fill="none" stroke="#c0c0c0" stroke-width=".5"/>
<path d="M351.5 245.2l1.5 6h-3zM30.5 245.2l1.5 6h-3z" fill="#000"/>
<g fill="#808080">
<path d="M172.2 253.9h1l-.4 3.3zM85.5 212.3l.6 .8-2.9 1.6z"/>
<path d="M70.9 179.7l2.8-1.7-2.2 2.5zM51.4 195.6l.6 .8-2.9 1.7zM63 165l2.8-1.7-2.2 2.5zM38.6 184.9l.6 .8-2.9 1.7zM204.6 202l3.4-.5v1.1zM245.8 201.5l3.3 .5-3.3 .6zM226.9 346.3l3.3-.5v1zM317.1 345.8l3.4 .5-3.4 .5zM317.1 201.5l3.4 .5-3.4 .6zM271.3 202l3.3-.5v1.1zM317.1 211.9l3.4 .5-3.4 .5zM310.4 212.4l3.4-.5v1zM33.7 225.5l2 1.7-.8 .6zM51.7 248.4l.8-.7 1.3 2.4zM220.3 325.6l2.6 2.1 .5-.9zM219.7 293.4l3.1-1.2-.5-.9zM182.2 278.2l3.1-1.2-.5-.8zM270.7 274.6l1.8 2.8-.8-3.2zM191.2 158.4l3.3 .5-3.3 .4zM214.9 158.9l3.3-.5v.9zM185.5 172.6l3.3 .5-3.3 .5zM220.5 173.1l3.3-.5v1zM235.6 158.4l3.3 .5-3.3 .4zM259.3 158.9l3.3-.5v.9zM229.9 172.6l3.3 .5-3.3 .5zM265 173.1l3.3-.5v1zM336 87h1l-.6 3.3zM336.4 60.3l.6 3.3h-1zM356.2 55.3l.5 3.3h-1zM355.7 92h1l-.5 3.3zM374.5 52.8l.5 3.3h-1.1zM373.9 94.5h1.1l-.5 3.3zM288.8 95.3l.7 3.2-1 .1zM288.7 100.7l1-.2 .2 3.3zM170.6 135.5h1l-.5 3.3zM171.1 100.4l.5 3.2h-1zM266.6 99.8l2.6 2.1-1.8-2.8zM317.1 31.3l3.4 .5-3.4 .5zM83.5 31.8l3.3-.5v1zM523.1 253.9h1l-.5 3.3zM492.5 182.1l2.7 2-.7 .8zM411.6 343.8l3.3 .5-3.3 .5zM420 344.3l3.3-.5v1zM411.1 354.8l3.3-.6v1zM420.5 354.2l3.3 .6-3.3 .4zM419.2 196.4l1.1-.1-.1 3.3zM429.7 218.1l2.8 1.8-.7 .7zM371.1 326.8h1l-.5 3.3zM371.6 290.3l.5 3.2h-1zM430 306.8l3.3 .6-.3 1zM420.5 305.8l3.3 .2-3.3 .8zM397.6 330.1l.5 3.3h-1zM397.1 323h1l-.5 3.3z"/>
</g>
<g font-size="8.5">
<text x="113.7" y="156">SECTION A-A</text>
<text x="117.7" y="165.4">SCALE 2 : 1</text>
<text x="27.6" y="241.5">A</text>
<text x="348.6" y="241.5">A</text>
<text x="478.3" y="411.4">C</text>
<text x="536.1" y="411.3">A</text>
</g>
<g font-size="8.1">
<text x="67.6" y="9.3">4</text>
<text x="207.3" y="9.3">3</text>
<text x="347" y="9.3">2</text>
<text x="486.7" y="9.3">1</text>
<text x="3.3" y="60.1">D</text>
<text x="549.4" y="60.1">D</text>
<text x="3" y="168">C</text>
<text x="549.1" y="168">C</text>
<text x="4" y="276">B</text>
<text x="550.1" y="276">B</text>
<text x="3.3" y="383.9">A</text>
<text x="549.4" y="383.9">A</text>
<text x="67.6" y="428.4">4</text>
<text x="207.3" y="428.4">3</text>
<text x="347" y="428.4">2</text>
<text x="486.7" y="428.4">1</text>
</g>
<g font-size="7.8" fill="#808080">
<text x="196.6" y="34.7">4.66</text>
<text x="335.5" y="78.1">.59</text>
<text x="355.2" y="78.1">.79</text>
<text x="373.5" y="78.1">.89</text>
<text x="165.7" y="120.8">.76</text>
<text x="304.1" y="120.8">15.00°</text>
<text x="304.1" y="136.7">R.25</text>
<text x="203.1" y="161.8">.40</text>
<text x="248.4" y="161.8">.40</text>
<text x="50.4" y="178.1">.75</text>
<text x="203.1" y="176">.63</text>
<text x="248.4" y="176">.63</text>
<text x="61.1" y="190.5">.63</text>
<text x="221.6" y="205">.88</text>
<text x="290.4" y="205">.97</text>
<text x="129.4" y="211.2">129.23°</text>
<text x="331.1" y="215.3">.20</text>
<text x="412" y="211.8">35.26°</text>
<text x="500.8" y="211.8">45.00°</text>
<text x="55.1" y="275.5">.79</text>
<text x="287.2" y="299.1">R.04</text>
<text x="122.1" y="303.3">R.04</text>
<text x="182.2" y="305.4">R.13</text>
<text x="366.2" y="311.3">.79 .08</text>
<text x="182.2" y="319.1">R.03</text>
<text x="452.4" y="323.7">15.00°</text>
<text x="435.3" y="347.2">.10</text>
<text x="268" y="349.2">1.84</text>
<text x="435.5" y="357.7">.25</text>
</g>
<g font-size="6.3">
<text x="481.7" y="388.8">5 Way Tee Adaptor,</text>
<text x="477.9" y="395.1">Radiator Inlet 2 sensors</text>
</g>
<text font-size="5.9" x="27.9" y="427">SOLIDWORKS Educational Product. For Instructional Use Only.</text>
<g font-size="4.6">
<text x="18.6" y="364.4">NOTES (UNLESS OTHERWISE SPECIFIED):</text>
<text x="18.6" y="370">-----------------------------------------------------------</text>
<text x="18.6" y="375.5">1.</text>
<text x="28.7" y="375.5">ALL NON-DIMENSIONED PART FEATURES ARE TO BE TAKEN FROM THE SOLID MODEL.</text>
<text x="18.6" y="381.1">2.</text>
<text x="28.7" y="381.1">0.01 in MAX CHAMFER</text>
<text x="18.6" y="386.7">3.</text>
<text x="28.7" y="386.7">INTERNAL AND EXTERNAL RADII 0.01 in MAX.</text>
<text x="18.6" y="392.3">4.</text>
<text x="28.7" y="392.3">PARTS TO BE BURR FREE</text>
</g>
<g font-size="4.2">
<text x="493" y="373.5">FORMULA RACING</text>
<text x="498.7" y="377.8">AT UC DAVIS</text>
</g>
<g font-size="3.4">
<text x="477.2" y="381.9">TITLE:</text>
<text x="478.1" y="404">SIZE</text>
<text x="486.9" y="404">DWG. NO.</text>
<text x="535.9" y="404.1">REV</text>
<text x="478.2" y="417.6">SCALE: 2:1</text>
<text x="497.1" y="417.7">WEIGHT:</text>
<text x="523.9" y="417.6">SHEET 1 OF 1</text>
</g>
<g font-size="2.8">
<text x="399.8" y="405.4">High Temperature Resin</text>
<text x="492.6" y="407.2">EN-50103-AC-5 Way Tee</text>
<text x="487.5" y="410">Adaptor, Radiator Inlet 2 sensors</text>
</g>
<g font-size="2.5">
<text x="453.5" y="377.2">CTANG</text>
<text x="464.1" y="377.3">3/21/2023</text>
</g>
<text font-size="2.4" x="399.2" y="372.1">UNLESS OTHERWISE SPECIFIED:</text>
<g font-size="2.2">
<text x="399.2" y="376.4">DIMENSIONS ARE IN INCHES</text>
<text x="434.2" y="377.3">DRAWN</text>
<text x="454.8" y="372.5">NAME</text>
<text x="467.3" y="372.6">DATE</text>
<text x="399.2" y="379">TOLERANCES</text>
<text x="399.2" y="381.7">(UNLESS OTHERWISE SPECIFIED):</text>
<text x="434.3" y="382.2">CHECKED</text>
<text x="399.2" y="389.6">TWO PLACE DECIMAL</text>
<text x="399.2" y="384.3">FRACTIONAL</text>
<text x="399.2" y="387">ANGULAR: MACH</text>
<text x="414.5" y="384.3">1/32</text>
<text x="419.1" y="387">1°</text>
<text x="422.9" y="387">BEND</text>
<text x="425.6" y="389.6">0.01</text>
<text x="430.6" y="387">3°</text>
<text x="434.2" y="386.9">ENG APPR.</text>
<text x="399.2" y="392.3">THREE PLACE DECIMAL</text>
<text x="425.5" y="392.3">0.005</text>
<text x="434.3" y="391.6">MFG APPR.</text>
<text x="434.3" y="396.3">Q.A.</text>
<text x="434.3" y="400.5">COMMENTS:</text>
</g>
<g font-size="2.1">
<text x="354.9" y="411.6">NEXT ASSY</text>
<text x="380.3" y="411.6">USED ON</text>
<text x="366.3" y="417.4">APPLICATION</text>
<text x="402.5" y="417.5">DO NOT SCALE DRAWING</text>
</g>
<g font-size="2">
<text x="310.9" y="398.8">PROPRIETARY AND CONFIDENTIAL</text>
<text x="398.6" y="396.5">INTERPRET GEOMETRIC</text>
<text x="398.6" y="399">TOLERANCING PER: ASME Y14.5</text>
<text x="307.2" y="402.4">THE INFORMATION CONTAINED IN THIS</text>
<text x="307.2" y="404.9">DRAWING IS THE SOLE PROPERTY OF</text>
<text x="307.2" y="407.5">FORMULA RACING AT UC DAVIS. ANY</text>
<text x="398.5" y="402.6">MATERIAL</text>
<text x="307.2" y="410">REPRODUCTION IN PART OR AS A WHOLE</text>
<text x="307.2" y="412.5">WITHOUT THE WRITTEN PERMISSION OF</text>
<text x="398.5" y="409.4">FINISH</text>
<text x="307.2" y="415">FORMULA RACING AT UC DAVIS IS</text>
<text x="307.2" y="417.6">PROHIBITED.</text>
</g>
</svg>
